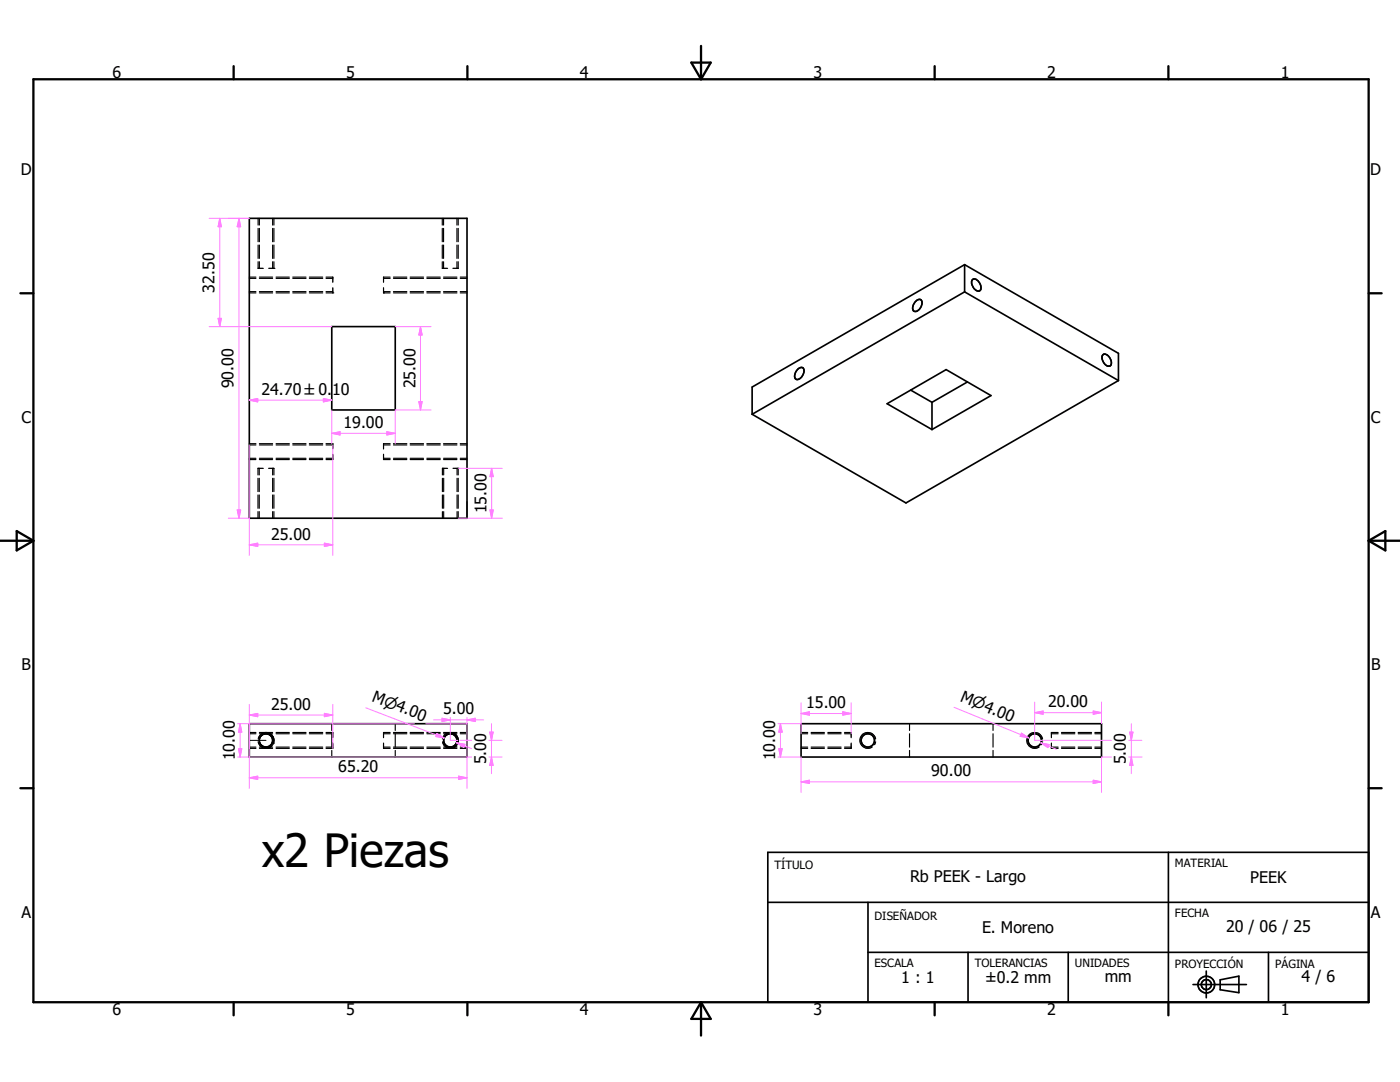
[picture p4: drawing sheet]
<svg xmlns="http://www.w3.org/2000/svg" width="279mm" height="216mm" viewBox="0 0 279 216" stroke-linecap="round" stroke-linejoin="round" font-family="sans-serif">
<g fill="none" stroke="#000" stroke-width=".23">
<path d="M49.8 55.5h1.3M49.8 58.2h1.3M49.8 55.3h1.3M49.8 58.4h1.3M51.5 53.5h.1M51.5 43.6v1.3M51.5 45.6v2.6M51.5 48.9v2.7M51.5 52.2v1.3M51.5 53.5h1.1M51.8 43.6v1.3M51.8 45.6v2.6"/>
<path d="M51.8 48.9v2.7M51.8 52.2v1.3M51.8 55.5h2.6M51.8 58.2h2.6M51.8 55.3h2.6M51.8 58.4h2.6M53.6 53.5h1.1M54.4 43.6v1.3M54.4 45.6v2.6M54.4 48.9v2.7M54.4 52.2v1.3M54.7 53.5h.1"/>
<path d="M54.7 43.6v1.3M54.7 45.6v2.6M54.7 48.9v2.7M54.7 52.2v1.3M55.1 55.5h2.6M55.1 58.2h2.6M55.1 55.3h2.6M55.1 58.4h2.6M58.4 55.5h2.7M58.4 58.2h2.7M58.4 55.3h2.7M58.4 58.4h2.7"/>
<path d="M61.7 55.5h2.7M61.7 58.2h2.7M61.7 55.3h2.7M61.7 58.4h2.7M65.1 55.3h1.3v1M65.1 55.5h1.3M65.1 58.2h1.3M65.1 58.4h1.3M66.4 58.4h.1M66.4 57.4v1M76.5 58.4h.1M76.5 57.4v1"/>
<path d="M76.5 55.5h1.4M76.5 58.2h1.4M76.5 58.4h1.4M77.9 55.3h-1.4v1M78.5 55.5h2.7M78.5 58.2h2.7M78.5 55.3h2.7M78.5 58.4h2.7M81.9 55.5h2.6M81.9 58.2h2.6M81.9 55.3h2.6M81.9 58.4h2.6"/>
<path d="M85.2 55.5h2.7M85.2 58.2h2.7M85.2 55.3h2.7M85.2 58.4h2.7M88.3 52.2v1.3h1M88.3 43.6v1.3M88.3 45.6v2.6M88.3 48.9v2.7M88.5 43.6v1.3M88.5 45.6v2.6M88.5 48.9v2.7M88.5 52.2v1.3"/>
<path d="M88.5 55.5h2.7M88.5 58.2h2.7M88.5 55.3h2.7M88.5 58.4h2.7M91.2 43.6v1.3M91.2 45.6v2.6M91.2 48.9v2.7M91.2 52.2v1.3M91.4 43.6v1.3M91.4 45.6v2.6M91.4 48.9v2.7M91.4 52.2v1.3h-1"/>
<path d="M91.9 55.5h1.3M91.9 58.2h1.3M91.9 55.3h1.3M91.9 58.4h1.3M49.8 88.8h1.3M49.8 91.4h1.3M49.8 88.5h1.3M49.8 91.7h1.3M51.5 95.4v2.7M51.5 98.8v2.6M51.7 93.5v1.3M51.7 95.4v2.7"/>
<path d="M51.7 98.8v2.6M51.8 88.8h2.6M51.8 91.4h2.6M51.8 88.5h2.6M51.8 91.7h2.6M52.6 93.5h-1.1v1.3M53.6 93.5h1.1v1.3M54.4 93.5v1.3M54.4 95.4v2.7M54.4 98.8v2.6M54.7 95.4v2.7M54.7 98.8v2.6"/>
<path d="M55.1 88.8h2.6M55.1 91.4h2.6M55.1 88.5h2.6M55.1 91.7h2.6M58.4 88.8h2.7M58.4 91.4h2.7M58.4 88.5h2.7M58.4 91.7h2.7M61.7 88.8h2.7M61.7 91.4h2.7M61.7 88.5h2.7M61.7 91.7h2.7"/>
<path d="M65.1 88.5h1.3v1.1M65.1 88.8h1.3M65.1 91.4h1.3M66.4 90.6v1.1h-1.3M76.5 90.6v1.1h1.4M76.5 88.8h1.4M76.5 91.4h1.4M77.9 88.5h-1.4v1.1M78.5 88.8h2.7M78.5 91.4h2.7M78.5 88.5h2.7M78.5 91.7h2.7"/>
<path d="M81.9 88.8h2.6M81.9 91.4h2.6M81.9 88.5h2.6M81.9 91.7h2.6M85.2 88.8h2.7M85.2 91.4h2.7M85.2 88.5h2.7M85.2 91.7h2.7M88.3 95.4v2.7M88.3 98.8v2.6M88.5 88.8h2.7M88.5 91.4h2.7"/>
<path d="M88.5 88.5h2.7M88.5 91.7h2.7M88.5 93.5v1.3M88.5 95.4v2.7M88.5 98.8v2.6M89.3 93.5h-1v1.3M90.4 93.5h1M91.2 93.5v1.3M91.2 95.4v2.7M91.2 98.8v2.6M91.4 93.5h.1M91.4 93.5v1.3"/>
<path d="M91.4 95.4v2.7M91.4 98.8v2.6M91.9 88.8h1.3M91.9 91.4h1.3M91.9 88.5h1.3M91.9 91.7h1.3M51.5 102.1v1.3M51.7 102.1v1.3M54.4 102.1v1.3M54.7 102.1v1.3M88.3 102.1v1.3M88.5 102.1v1.3"/>
<path d="M91.2 102.1v1.3M91.4 102.1v1.3M49.8 146.4h1.3M49.8 149.1h1.3M49.8 146.2h1.3M49.8 149.3h1.3M51.5 148a1.63 1.63 0 0 0 1.8 1.3M51.8 146.4h2.6M51.8 149.1h2.6M51.8 146.2h2.6M51.8 149.3h2.6M51.8 148.1a1.33 1.33 0 0 0 1.3 1 1.33 1.33 0 0 0 1.3-1"/>
<path d="M51.8 147.3a1.34 1.34 0 0 1 1.3-.9 1.34 1.34 0 0 1 1.3 .9M52.4 146.3h.1M52.4 146.3l-.6 .5-.3 .7M52.8 149.3h.5M52.8 146.2l1 .1M53.3 146.2l.9 .4M53.6 149.2l-.3 .1M54 146.4a1.55 1.55 0 0 1 .6 1.9M54.2 148.9l-.4 .3M54.3 146.8a1.58 1.58 0 0 1-1 2.5M54.6 148.3h.1M55.1 146.4h2.6"/>
<path d="M55.1 149.1h2.6M55.1 146.2h2.6M55.1 149.3h2.6M58.4 146.4h2.7M58.4 149.1h2.7M58.4 146.2h2.7M58.4 149.3h2.7M61.7 146.4h2.7M61.7 149.1h2.7M61.7 146.2h2.7M61.7 149.3h2.7M65.1 146.4h1.3"/>
<path d="M65.1 149.1h1.3M65.1 146.2h1.3v1M66.2 144.4v1.4M66.2 146.4v2.7M66.2 149.7v1.4M66.4 148.3v1h-1.3M76.5 146.4h1.4M76.5 149.1h1.4M76.5 148.3v1h1.4M77.9 146.2h-1.4v1M78.5 146.4h2.7M78.5 149.1h2.7"/>
<path d="M78.5 146.2h2.7M78.5 149.3h2.7M78.9 144.4v1.4M78.9 146.4v2.7M78.9 149.7v1.4M81.9 146.4h2.6M81.9 149.1h2.6M81.9 146.2h2.6M81.9 149.3h2.6M85.2 146.4h2.7M85.2 149.1h2.7M85.2 146.2h2.7"/>
<path d="M85.2 149.3h2.7M88.3 148a1.59 1.59 0 0 0 1.3 1.3M88.5 146.4h2.7M88.5 149.1h2.7M88.5 146.2h2.7M88.5 149.3h2.7M88.6 148.1a1.32 1.32 0 0 0 1.3 1 1.32 1.32 0 0 0 1.2-1M88.6 147.3a1.32 1.32 0 0 1 1.3-.9 1.32 1.32 0 0 1 1.2 .9M89.2 146.3h.1M89.2 146.3l-.5 .3-.4 .9M89.6 146.2h.5M90.1 146.2l.5 .1 .6 .5"/>
<path d="M90.3 146.2a1.58 1.58 0 0 1 1.1 2.1M91 148.9h.1M91 148.9l-.7 .4h-.5M91.3 147a1.59 1.59 0 0 1-.2 1.7 1.59 1.59 0 0 1-1.5 .6M91.9 146.4h1.3M91.9 149.1h1.3M91.9 146.2h1.3M91.9 149.3h1.3M159.9 146.4h1.3M159.9 149.1h1.3M159.9 146.2h1.3M159.9 149.3h1.3"/>
<path d="M161.9 146.4h2.6M161.9 149.1h2.6M161.9 146.2h2.6M161.9 149.3h2.6M165.2 146.4h2.7M165.2 149.1h2.7M165.2 146.2h2.7M165.2 149.3h2.7M168.5 146.4h1.4M168.5 149.1h1.4M168.5 146.2h1.4v1M169.9 148.3v1h-1.4"/>
<path d="M174.8 147.5a1.58 1.58 0 0 0-2.1-1.3 1.58 1.58 0 0 0-.9 2.2 1.58 1.58 0 0 0 2.3 .7M174.8 148l-.3 .6M181.5 144.4v1.4M181.5 146.4v2.7M181.5 149.7v1.4M198.2 144.4v1.4M198.2 146.4v2.7M198.2 149.7v1.4M208.1 147.5a1.59 1.59 0 0 0-2.1-1.3 1.59 1.59 0 0 0-.9 2.2 1.59 1.59 0 0 0 2.3 .7M208.1 148l-.3 .6M209.8 146.4h1.4M209.8 149.1h1.4"/>
<path d="M209.8 148.3v1h1.4M211.2 146.2h-1.4v1M211.8 146.4h2.7M211.8 149.1h2.7M211.8 146.2h2.7M211.8 149.3h2.7M215.2 146.4h2.6M215.2 149.1h2.6M215.2 146.2h2.6M215.2 149.3h2.6M218.5 146.4h1.3M218.5 149.1h1.3"/>
<path d="M218.5 146.2h1.3M218.5 149.3h1.3"/>
</g>
<g fill="none" stroke="#000" stroke-width=".33">
<path d="M49.8 43.6h43.4v59.8h-43.4zM192.5 52.8l-42.4 24.4v5.5M192.5 58.2l-42.4 24.5M192.5 52.8v5.4M192.5 52.8l30.7 17.7v5.4M192.5 58.2l30.7 17.7M194 55.9a.93 .93 0 0 1 1.5 .5 1.06 1.06 0 0 1-.2 1.7 1.74 1.74 0 0 1-1.3-2.2zM66.2 65.2h12.7v16.6h-12.7zM159.2 73.7a.7 .7 0 0 1 1-.3 .7 .7 0 0 1 .2 1 1.29 1.29 0 0 1-1.6 1.2 1.49 1.49 0 0 1 .4-1.9zM181.7 77.8l4.3 2.5M182.6 60.3a.78 .78 0 0 1 1.3-.4 1.64 1.64 0 0 1-1.4 2.2 1.19 1.19 0 0 1 .1-1.8zM193.1 76.2l-7.1 4.1"/>
<path d="M220.1 70.9a.94 .94 0 0 1 1.4 .5 1.15 1.15 0 0 1 0 1.6 1.61 1.61 0 0 1-1.4-2.1zM223.2 75.9l-42.4 24.5-30.7-17.7M177 80.6l11.8-6.8 9 5.1-11.8 6.8zM186 80.3v5.4M49.8 144.4h43.4v6.7h-43.4zM159.9 144.4h59.9v6.7h-59.9zM153.2 170.1h119.9v29.9h-119.9zM233.2 170.1v29.9M153.2 180.1h119.9M173.2 190h99.9M173.2 180.1v19.9M193.2 190v10"/>
<path d="M213.2 190v10M238.1 196.5h10.6M240.7 193.8v5.3M243.5 195.5l3.7-.7v3.3l-3.7-.6zM253.1 190v10"/>
<circle cx="53.1" cy="147.7" r="1.33"/>
<circle cx="89.9" cy="147.7" r="1.33"/>
<circle cx="173.2" cy="147.7" r="1.33"/>
<circle cx="206.5" cy="147.7" r="1.33"/>
<circle cx="240.7" cy="196.5" r="1.66"/>
<circle cx="240.8" cy="196.5" r=".99"/>
</g>
<g fill="none" stroke="#000" stroke-width=".46">
<path d="M6.7 15.8h266.4v184.2h-266.4zM46.6 13.2v2.6M93.3 13.2v2.6M138 12.5h3.8l-1.9 3.3zM139.9 9.2v6.6M186.5 13.2v2.6M233.2 13.2v2.6M4.1 58.5h2.6M273.1 58.5h2.6M0 107.9h6.7M3.3 106l3.4 1.9-3.4 1.9zM273.1 107.9h6.3"/>
<path d="M273.1 107.9l3.4-1.9v3.8zM4.1 157.3h2.6M273.1 157.3h2.6M46.6 200v2.6M93.3 200v2.6M139.9 200v6.6M139.9 200l1.9 3.3h-3.8zM186.5 200v2.6M233.2 200v2.6"/>
</g>
<path d="M93.2 100.1v3.3M49.8 147.7h3.3" fill="none" stroke="#000" stroke-width=".2"/>
<g fill="none" stroke="#ff80ff" stroke-width=".2">
<path d="M41.7 43.6h8.1M43.9 43.6l.3 1.6h-.7zM43.9 43.6v21.6M47.7 43.6v59.8M47.7 43.6l.3 1.6h-.7zM41.7 65.2h24.5M43.5 63.5h.7l-.3 1.7zM49.8 79.8l1.6-.3v.7zM49.8 79.8h16.4M64.5 79.5l1.7 .3-1.7 .4zM78.9 65.2h7.1M83.9 65.2v16.6"/>
<path d="M83.9 65.2l.3 1.6h-.6zM49.8 88.8v22M66.2 86.5h12.7M66.2 86.5l1.7-.4v.7zM66.2 81.8v6.8M66.4 88.8v22M77.2 86.1l1.7 .4-1.7 .3zM83.6 80.2h.6l-.3 1.6zM86 81.8h-7.1v6.8M91.4 93.5h8.8M98.1 93.5v9.9M98.1 93.5l.3 1.6h-.6z"/>
<path d="M45.6 103.4h4.2M47.3 101.8h.7l-.3 1.6zM49.8 108.7l1.6-.3v.6zM49.8 108.7h16.6M64.7 108.4l1.7 .3-1.7 .3zM91.4 103.4h8.8M97.8 101.8h.6l-.3 1.6zM47.4 151.1h46.7M47.4 144.4h35.3M47.6 149.4h.7l-.4 1.7zM47.9 144.4l.4 1.7h-.7zM47.9 144.4v6.7"/>
<path d="M49.8 142.7h16.6M49.8 142.7l1.6-.3v.6zM49.8 155.2l1.6-.3v.6zM49.8 140.5v16.8M49.8 155.2h43.4M64.7 142.4l1.7 .3-1.7 .3zM66.4 140.5v8.8M73 141.2l15.6 6.1M85 144.4h8.2M86.5 143.6h10M87.1 146.7l1.5 .6M87.2 146.4l1.4 .9-1.6-.3z"/>
<path d="M88.2 143.3l1.7 .3-1.7 .4zM89.9 143.1v4.6h1.5M91.1 148.2l3 1.2M91.1 148.2l1.7 .3-.3 .6zM91.5 154.9l1.7 .3-1.7 .3zM91.7 147.7h2.4M93.2 143.1v14.2M93.2 143.6l1.7-.3v.7zM97.6 151.1h2.6M97.6 147.7h2.6M97.7 146.1h.7l-.3 1.6zM98.1 151.1l.3 1.6h-.7z"/>
<path d="M98.1 144.4v10M155.3 151.1h4.6v7M155.3 144.4h4.6M155.4 149.4h.7l-.3 1.7zM155.8 144.4l.3 1.7h-.7zM155.8 144.4v6.7M159.9 156h59.9M159.9 156l1.7-.3v.6zM159.9 142.4l1.7-.4v.7zM159.9 140.2v6.2M159.9 142.4h10M168.2 142l1.7 .4-1.7 .3z"/>
<path d="M169.9 140.2v6.2M190.4 141.1l14.9 6.1M203.9 146.3l1.4 .9-1.7-.3zM206.5 140.1v7.6h1.5M206.5 142.2h13.3M206.5 142.2l1.7-.3v.6zM207.7 148.2l3.1 1.3M207.7 148.2l1.7 .4-.3 .6zM208.3 147.7h13.5M218.2 155.7l1.6 .3-1.6 .3zM218.2 141.9l1.6 .3-1.6 .3zM219.8 140.1v4.3"/>
<path d="M221.8 151.1h-2v7M225.3 151.1h2.6M225.3 147.7h2.6M225.4 146.1h.7l-.3 1.6zM225.8 144.4v10M225.8 151.1l.3 1.6h-.7z"/>
</g>
<g fill="#ff80ff" stroke="#ff80ff" stroke-width=".2">
<path d="M47.3 101.8h.7l-.3 1.6z"/>
<path d="M47.7 43.6l.3 1.6h-.7z"/>
<path d="M49.8 142.7l1.6-.3v.6z"/>
<path d="M64.7 142.4l1.7 .3-1.7 .3z"/>
<path d="M91.5 154.9l1.7 .3-1.7 .3z"/>
<path d="M49.8 155.2l1.6-.3v.6z"/>
<path d="M203.9 146.3l1.4 .9-1.7-.3z"/>
<path d="M207.7 148.2l1.7 .4-.3 .6z"/>
<path d="M225.8 151.1l.3 1.6h-.7z"/>
<path d="M225.4 146.1h.7l-.3 1.6z"/>
<path d="M47.9 144.4l.4 1.7h-.7z"/>
<path d="M47.6 149.4h.7l-.4 1.7z"/>
<path d="M155.8 144.4l.3 1.7h-.7z"/>
<path d="M155.4 149.4h.7l-.3 1.7z"/>
<path d="M159.9 156l1.7-.3v.6z"/>
<path d="M218.2 155.7l1.6 .3-1.6 .3z"/>
<path d="M49.8 108.7l1.6-.3v.6z"/>
<path d="M64.7 108.4l1.7 .3-1.7 .3z"/>
<path d="M83.9 65.2l.3 1.6h-.6z"/>
<path d="M83.6 80.2h.6l-.3 1.6z"/>
<path d="M77.2 86.1l1.7 .4-1.7 .3z"/>
<path d="M66.2 86.5l1.7-.4v.7z"/>
<path d="M64.5 79.5l1.7 .3-1.7 .4z"/>
<path d="M49.8 79.8l1.6-.3v.7z"/>
<path d="M97.8 101.8h.6l-.3 1.6z"/>
<path d="M98.1 93.5l.3 1.6h-.6z"/>
<path d="M43.5 63.5h.7l-.3 1.7z"/>
<path d="M43.9 43.6l.3 1.6h-.7z"/>
<path d="M87.2 146.4l1.4 .9-1.6-.3z"/>
<path d="M91.1 148.2l1.7 .3-.3 .6z"/>
<path d="M159.9 142.4l1.7-.4v.7z"/>
<path d="M168.2 142l1.7 .4-1.7 .3z"/>
<path d="M218.2 141.9l1.6 .3-1.6 .3z"/>
<path d="M206.5 142.2l1.7-.3v.6z"/>
<path d="M97.7 146.1h.7l-.3 1.6z"/>
<path d="M98.1 151.1l.3 1.6h-.7z"/>
<path d="M88.2 143.3l1.7 .3-1.7 .4z"/>
<path d="M93.2 143.6l1.7-.3v.7z"/>
</g>
<text font-size="9.1" x="52.2" y="173">x2 Piezas</text>
<g font-size="3.2">
<text x="22.5" y="15.6">6</text>
<text x="69.1" y="15.6">5</text>
<text x="115.7" y="15.6">4</text>
<text x="162.3" y="15.6">3</text>
<text x="209" y="15.6">2</text>
<text x="255.6" y="15.6">1</text>
<text x="4.1" y="35">D</text>
<text x="273.5" y="35">D</text>
<text x="42.8" y="58.4" transform="rotate(-90 42.8 58.4)">32.50</text>
<text x="46.6" y="77.5" transform="rotate(-90 46.6 77.5)">90.00</text>
<text x="82.9" y="77.5" transform="rotate(-90 82.9 77.5)">25.00</text>
<text x="52.2" y="78.8">24.70 `0.10</text>
<text x="4.3" y="84.4">C</text>
<text x="68.6" y="85.4">19.00</text>
<text x="273.6" y="84.4">C</text>
<text x="54.1" y="107.7">25.00</text>
<text x="97.1" y="102.4" transform="rotate(-90 97.1 102.4)">15.00</text>
<text x="4.3" y="133.7">B</text>
<text x="273.6" y="133.7">B</text>
<text x="54.1" y="141.6">25.00</text>
<text x="74.1" y="139.9" transform="rotate(21 74.1 139.9)">Mn4.00</text>
<text x="88.4" y="142.5">5.00</text>
<text x="160.9" y="141.3">15.00</text>
<text x="191.5" y="139.8" transform="rotate(22 191.5 139.8)">Mn4.00</text>
<text x="209.2" y="141.1">20.00</text>
<text x="46.9" y="151.7" transform="rotate(-90 46.9 151.7)">10.00</text>
<text x="67.5" y="154.1">65.20</text>
<text x="97" y="152.5" transform="rotate(-90 97 152.5)">5.00</text>
<text x="154.7" y="151.7" transform="rotate(-90 154.7 151.7)">10.00</text>
<text x="185.8" y="154.9">90.00</text>
<text x="224.7" y="152.5" transform="rotate(-90 224.7 152.5)">5.00</text>
<text x="181.6" y="175.9">Rb PEEK - Largo</text>
<text x="249.5" y="176.2">PEEK</text>
<text x="4.3" y="183.1">A</text>
<text x="273.6" y="183.1">A</text>
<text x="196" y="186.1">E. Moreno</text>
<text x="244.7" y="186">20 / 06 / 25</text>
<text x="179.9" y="196.1">1 : 1</text>
<text x="196.6" y="196.1">±0.2 mm</text>
<text x="220.5" y="195.9">mm</text>
<text x="259.8" y="196">4 / 6</text>
<text x="22.5" y="202.6">6</text>
<text x="69.1" y="202.6">5</text>
<text x="115.7" y="202.6">4</text>
<text x="162.3" y="202.6">3</text>
<text x="209" y="202.6">2</text>
<text x="255.6" y="202.6">1</text>
</g>
<g font-size="2.3">
<text x="154.6" y="173.4">TÍTULO</text>
<text x="234.5" y="173.1">MATERIAL</text>
<text x="174.5" y="183.6">DISEÑADOR</text>
<text x="234.5" y="183">FECHA</text>
<text x="174.5" y="193">ESCALA</text>
<text x="194.5" y="193">TOLERANCIAS</text>
<text x="214.5" y="193">UNIDADES</text>
<text x="234.5" y="193.1">PROYECCIÓN</text>
<text x="254.5" y="193.1">PÁGINA</text>
</g>
</svg>
